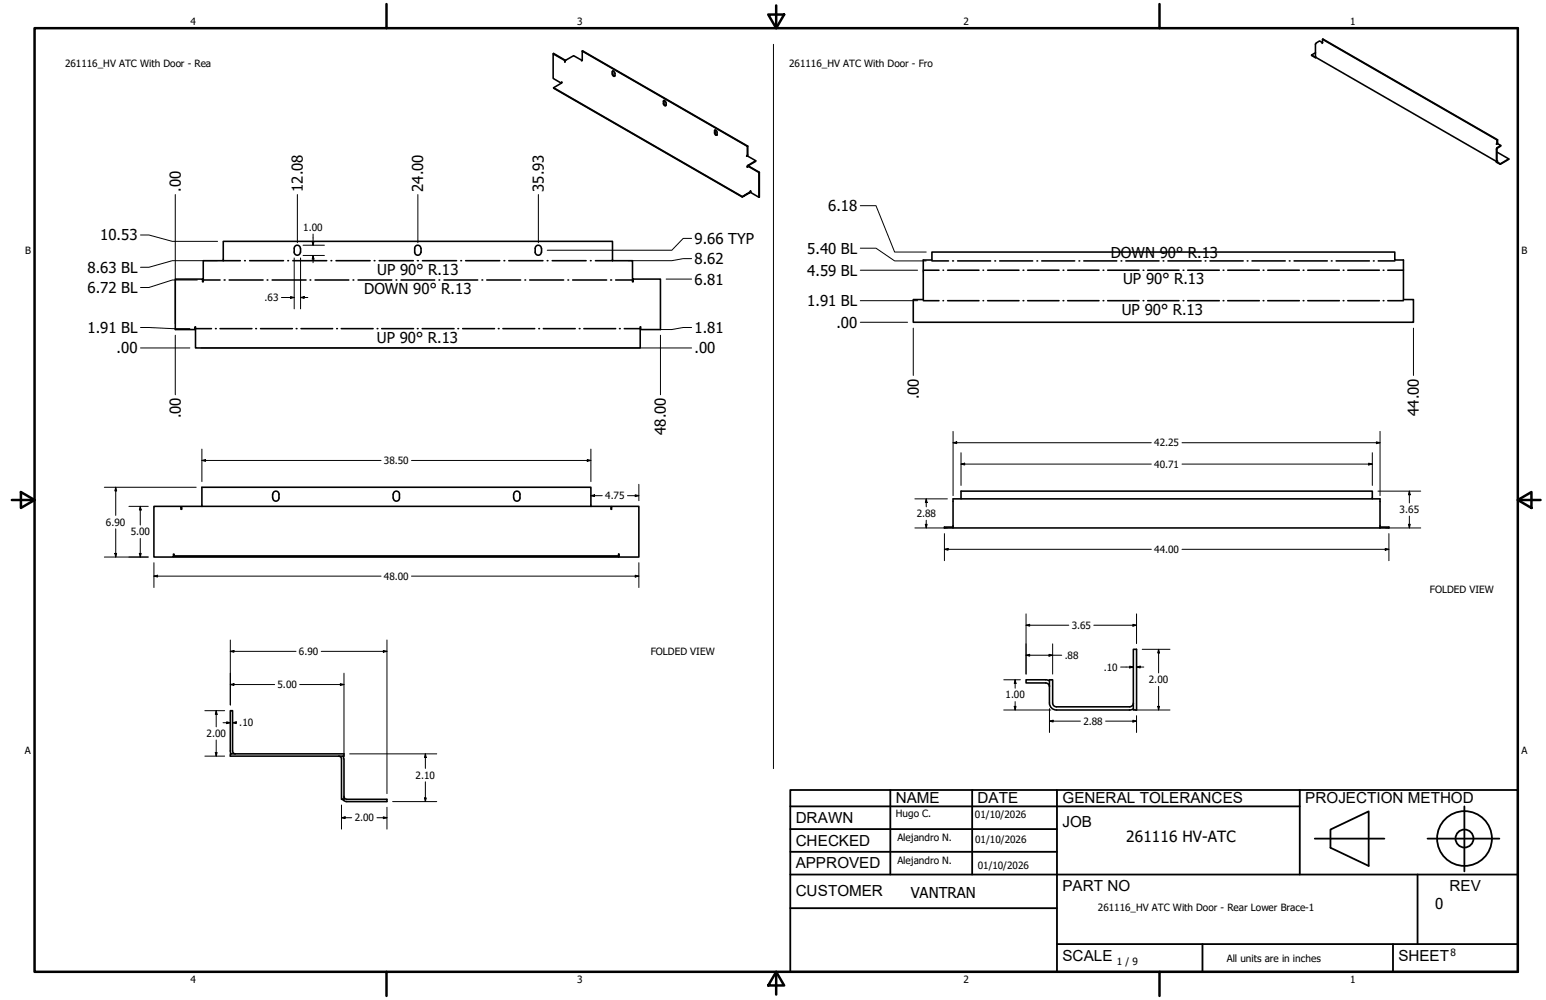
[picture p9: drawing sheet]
<svg xmlns="http://www.w3.org/2000/svg" width="432mm" height="279mm" viewBox="0 0 432 279" stroke-linecap="round" stroke-linejoin="round" font-family="sans-serif">
<!-- layer: GIGA_BendUp -->
<g fill="none" stroke="#000" stroke-width=".44">
<path d="M62.4 72.8h4.7M68.3 72.8h.2M69.7 72.8h9.5M80.4 72.8h.2M81.8 72.8h9.4M92.5 72.8h.1M93.9 72.8h9.5M104.5 72.8h.2M105.9 72.8h9.5M116.6 72.8h.2M118 72.8h9.5M128.7 72.8h.2"/>
<path d="M130 72.8h9.6M140.8 72.8h.2M142.1 72.8h9.5M152.8 72.8h.2M154.2 72.8h9.5M164.9 72.8h.2M166.3 72.8h4.8M257.9 75.5h4.4M263.4 75.5h.1M264.7 75.5h8.7M274.6 75.5h.1M275.8 75.5h8.8"/>
<path d="M285.8 75.5h.1M287 75.5h8.8M296.9 75.5h.2M298.2 75.5h8.8M308.1 75.5h.2M309.4 75.5h8.7M319.3 75.5h.2M320.5 75.5h8.8M330.5 75.5h.1M331.7 75.5h8.9M341.6 75.5h.2M342.9 75.5h8.8"/>
<path d="M352.8 75.5h.2M354.1 75.5h8.8M364 75.5h.2M365.3 75.5h8.8M375.2 75.5h.1M376.4 75.5h8.9M386.3 75.5h.2M387.6 75.5h4.4M54.6 91.8h4.5M60.2 91.8h.2M61.5 91.8h8.9M71.4 91.8h.2"/>
<path d="M72.8 91.8h8.9M82.7 91.8h.2M84.1 91.8h8.8M94 91.8h.2M95.3 91.8h8.9M105.3 91.8h.2M106.6 91.8h8.9M116.6 91.8h.2M117.9 91.8h8.9M127.9 91.8h.2M129.2 91.8h8.9M139.2 91.8h.2"/>
<path d="M140.5 91.8h8.9M150.5 91.8h.2M151.8 91.8h8.9M161.8 91.8h.2M163.1 91.8h8.9M173 91.8h.2M174.4 91.8h4.4M257.9 84h4.4M263.4 84h.1M264.7 84h8.7M274.6 84h.1M275.8 84h8.8"/>
<path d="M285.8 84h.1M287 84h8.8M296.9 84h.2M298.2 84h8.8M308.1 84h.2M309.4 84h8.7M319.3 84h.2M320.5 84h8.8M330.5 84h.1M331.7 84h8.9M341.6 84h.2M342.9 84h8.8"/>
<path d="M352.8 84h.2M354.1 84h8.8M364 84h.2M365.3 84h8.8M375.2 84h.1M376.4 84h8.9M386.3 84h.2M387.6 84h4.4"/>
</g>
<!-- layer: GIGA_BendDown -->
<g fill="none" stroke="#000" stroke-width=".44">
<path d="M56.8 78.2h4.7M62.6 78.2h.3M64 78.2h9.5M74.6 78.2h.2M76 78.2h9.5M86.6 78.2h.2M88 78.2h9.4M98.6 78.2h.2M100 78.2h9.4M110.6 78.2h.2M112 78.2h9.4M122.6 78.2h.2"/>
<path d="M124 78.2h9.4M134.6 78.2h.2M136 78.2h9.4M146.6 78.2h.2M148 78.2h9.4M158.6 78.2h.2M160 78.2h9.4M170.6 78.2h.2M172 78.2h4.7M260.3 72.9h4.6M266.1 72.9h.2M267.5 72.9h9.2"/>
<path d="M277.9 72.9h.2M279.2 72.9h9.2M289.6 72.9h.2M291 72.9h9.2M301.4 72.9h.2M302.7 72.9h9.2M313.1 72.9h.2M314.5 72.9h9.2M324.9 72.9h.2M326.2 72.9h9.3M336.6 72.9h.2M337.9 72.9h9.3"/>
<path d="M348.4 72.9h.2M349.7 72.9h9.3M360.1 72.9h.2M361.4 72.9h9.3M371.9 72.9h.1M373.2 72.9h9.3M383.6 72.9h.2M384.9 72.9h4.7"/>
</g>
<!-- layer: Visible (ANSI) -->
<g fill="none" stroke="#000" stroke-width=".44">
<path d="M154.5 15l.1-.1 3.3 1.9v.2M157.7 17.3h.1M157.8 17.3l-.1-.4-3.2-1.9v6.9l2.3 1.3M157.9 16.8l-.2 .1M162.6 16.9l-2.4-1.3-2.2 1.2-.2 .5M162.6 14.3l46.3 26.5-.2 2.8M162.6 14.3l46.1 26.6v2.5l-.2 .2h.2l2.4 1.3-2.3 1.4M162.6 14.3v2.5l-.2 .2M171 19.9h.4l.2 .3 .1 1a.49 .49 0 0 1-.5 0 .49 .49 0 0 1-.2-.6zM171.2 19.8l-.1 1 .6 .5M366.3 15.4l51.7 29.7M367.4 14.7l-1.1 .7 1.1 .6"/>
<path d="M367.5 16l-.1 .1M369.3 12.1l.2-1.2 48.8 28.2M369.4 11.9l-.8-.5-1.2 .9v3.6M369.4 11l48.7 28.1M154.6 24.5l52.7 30.4M156.8 23.2l-2.2 1.4 52.7 30.5M156.8 23.2l.1-.3-.1 .3M185.4 28.1h.3l.4 .7v.5l-.3 .3-.5-.5zM185.5 28.1l-.1 .9 .6 .5M199.7 36.3l.6 .5-.1 1h-.3l-.3-.5zM199.7 36.3v.9l.6 .5M418.1 39.1h.2v.8l-.3 .4 .1-.3z"/>
<path d="M208.7 46.6l.2-.3 3.2 1.8-.1 7M208.7 46.6l.1 .1v-.3l3.2 1.8v6.9l-2.3-1.3-.1-.5-.1 .4-2.2 1.4 2.4-1.5M208.7 46.7h.1M208.9 40.8l-.2 .1M211.1 44.9v.2l-2.1 1.2M212.1 48.1l-.1 .1M418.1 42.5l3.3 1.9-2.4 1.4-1-.7M418.2 40.1l1 .5-1.1 .6-.1 .4v3.5M419 45.8v.1M419.2 40.6v.2l-1.1 .7v3.5h.2l-.3 .1M421.4 44.4l-2.4 1.5-1-.6v-.2M49 78h7.6v.7h.2v-5.9h5.6v-5.4h108.7v5.4h5.6v5.9h.1v-.7h7.7v14.1h-5.6l-.1-.8v5.9h-124.2v-5.9l-.1 .8h-5.5z"/>
<path d="M83.9 69.4a.86 .86 0 0 0-.9-.9 .86 .86 0 0 0-.8 .9v1.1a.86 .86 0 0 0 .8 .8 .86 .86 0 0 0 .9-.8M83.9 69.4v1.1M117.5 69.4a.86 .86 0 0 0-.8-.9 .86 .86 0 0 0-.9 .9v1.1a.86 .86 0 0 0 .9 .8 .86 .86 0 0 0 .8-.8M117.6 69.4v1.1M151.2 69.4a.86 .86 0 0 0-.9-.9 .86 .86 0 0 0-.8 .9v1.1a.86 .86 0 0 0 .9 .8 .86 .86 0 0 0 .8-.8M151.3 69.4v1.1M257.9 72.6h2.4v-2.2h129.3v2.2h2.4v11.1h2.8v6.3h-139.7v-6.3h2.8zM76.1 138.1v1M76.2 138.1a.86 .86 0 0 1 .9-.9 .86 .86 0 0 1 .8 .9v1a.86 .86 0 0 1-.8 .9 .86 .86 0 0 1-.9-.8M109.8 138.1v1M109.9 138.1a.86 .86 0 0 1 .8-.9 .86 .86 0 0 1 .9 .9v1a.86 .86 0 0 1-.9 .9 .86 .86 0 0 1-.8-.8M143.4 138.1v1"/>
<path d="M143.5 138.1a.86 .86 0 0 1 .9-.9 .86 .86 0 0 1 .8 .9v1a.86 .86 0 0 1-.8 .9 .86 .86 0 0 1-.9-.8M268.4 139.4v-2.2h114.9v2.2M48.6 155.3l-.1-.5v.8h-5.5v-14.1h7.5v.8h.2v-.8h120v.8l.1-.8h7.6v14.1h-5.5v-.8l-.1 .8h-124.2v-.3h124.2M56.4 141.5v-5.4h108.6v5.4M266.2 147.3v.2h119.2M266.2 147.3v-7.9h119.2v8.1M266.2 147.3h-2.4v.2h2.4M385.4 147.3h2.5v.2h-2.5M292 189.9h-5.4v.9h5.4M292.1 190.8l.6 .2 .4 .9M292.1 189.9l1 .3M315.5 197.5l-20.8-.1-.5-.3-.2-.7v-6.5h-.9v6.5a1.94 1.94 0 0 0 2 2h20.4"/>
<path d="M316.5 196.4l-.2 .7-.8 .4M316.5 181.4h.9v17h-.9zM316.6 198.1l-1.1 .3M64.3 210.6h31.8v.7h-31.8zM64.6 210.6l-.3-.8v-11.2h.7v11.2a.79 .79 0 0 0 .8 .8M94.6 211.3a.79 .79 0 0 1 .8 .8v11.2h.7v-11.2M95.8 211.3l.2 .8M96.1 222.5a.79 .79 0 0 0 .7 .8h11.3v.7h-11.2l-.7-.2-.5-.5"/>
</g>
<circle cx="209" cy="46.3" r=".22" fill="#000"/>
<!-- layer: Borde (ANSI) -->
<g fill="none" stroke="#000" stroke-width=".7">
<path d="M9.7 7.9h414.2v263.6h-414.2zM107.9 1.1v6.8M214.6 4.1h4.4l-2.2 3.8zM216.8 1.5v6.4M323.8 1.1v6.8M3.3 139.7h6.4M5.8 137.5l3.9 2.2-3.9 2.2zM423.9 139.7l3.8-2.2v4.4zM423.9 139.7h6.4M107.9 271.5v6.8M216.8 271.5l2.2 3.8h-4.4zM216.8 271.5v6.4"/>
<path d="M323.8 271.5v6.8"/>
</g>
<!-- layer: Title (ANSI)-1 -->
<g fill="none" stroke="#000" stroke-width=".51">
<path d="M220.7 220.7h203.2v50.8h-203.2zM220.7 225.3h142.3M220.7 231.6h74.5M220.7 238h74.5M248.7 220.7v23.6M271.5 220.7v23.6M295.2 220.7v50.8M363 220.7v23.6M367.2 234.3h19.5M371.6 231.8l10.7-5.1v15.2l-10.7-5zM398.7 234.3h20.1M409 225.3v18.2"/>
<path d="M220.7 244.3h203.2M220.7 253.7h74.5M395.9 244.3v19.5M295.2 263.8h128.7M335.9 263.8v7.7M389.1 263.8v7.7"/>
<circle cx="409" cy="234.3" r="7.7"/>
<circle cx="409" cy="234.3" r="2.51"/>
</g>
<path d="M216 12.4v202.4" fill="none" stroke="#000" stroke-width=".28"/>
<!-- layer: Cota (ANSI) -->
<g fill="none" stroke="#000" stroke-width=".28">
<path d="M49 54.4v36.1M83.1 54.4v13.4M116.7 54.4v13.4M150.4 54.4v13.4M240.3 57.5h4.4l5.2 12.9h8.8M39.2 65.7h2.4l6.5 1.7h12.7M55.1 78.2h-7l-6.5 2.1h-2.4M60.8 72.8h-12.7l-6.5 1.9h-2.4M82.2 72.1v14.2M83.9 72.1v14.2M84.6 71.4h6M84.6 68.5h6"/>
<path d="M87.2 67.5h.5l-.3 1zM87.4 71.4l.3 1h-.5zM87.4 65.4v3.1M87.4 71.4v2M186.1 78h7.1M193.2 72.3h-2.4l-3.2 .5h-12.1M193.2 66.6h-2.4l-3.2 3.3h-34.8M240.3 75.5h16M240.3 69.3h4.4l5.2 3.6h8.8M39.2 97.2h13.8M39.2 91.5l13.8 .3M49 93.7v16.6"/>
<path d="M56.2 97.2h137M78.6 83.1h3.6M81.2 82.9l1 .2-1 .3zM83.9 83.1l1.1-.2v.5zM83.9 83.1h2.1M184.5 93.7v16.6M193.2 91.5h-2.4l-3.2 .6h-4.3M240.3 90h13.2M240.3 84h16M255.1 91.7v13.2M394.8 91.7v13.2M29.1 136.1h25.7"/>
<path d="M32.3 136.1l.3 1.1h-.5zM32.3 136.1v7.9M56.4 128.7l1-.3v.5zM56.4 128.7h50M56.4 125.5v9.1M114.9 128.7h50.1M164 128.4l1 .3-1 .2zM165 138.5l1.1-.3v.5zM165 125.5v9.1M165 138.5h3.2M175.3 138.5h3.1M177.4 138.2l1 .3-1 .2z"/>
<path d="M178.4 135.3v4.6M255.5 139.4h9.1M258.7 139.4l.3 1h-.6zM258.7 139.4v2.2M266.2 123.7l1-.3v.6zM266.2 123.7h55.4M266.2 120.5v18M268.4 129.7l1-.3v.5zM268.4 129.7h53.2M268.4 126.5v9.1M330.1 129.7h53.2M330.1 123.7h55.3"/>
<path d="M382.3 129.4l1 .3-1 .2zM383.3 126.5v9.1M384.4 123.4l1 .3-1 .3zM384.9 137.2h11.9M385.4 120.5v18M393.6 137.2l.3 1h-.5zM393.6 137.2v3.3M29.1 155.6h12.3M32.1 154.6h.5l-.3 1zM32.3 147.8v7.8M36 141.5h5.4M38.9 154.6h.5l-.2 1z"/>
<path d="M39.2 141.5l.2 1h-.5zM39.2 141.5v5.2M39.2 150.4v5.2M43 157.2v6.9M178.4 157.2v6.9M255.5 147.5h9.1M258.4 146.5h.6l-.3 1zM258.7 145.4v2.1M263.8 153.5l1-.3v.5zM263.8 153.5h57.8M263.8 149.1v7.6M330.1 153.5h57.8"/>
<path d="M386.9 153.2l1 .3-1 .2zM387 147.5h9.8M387.9 149.1v7.6M393.4 146.5h.5l-.3 1zM393.6 144.2v3.3M43 161l1-.3v.5zM43 161h63.4M64.3 178.8v18.2M108.1 178.8v42.9M114.9 161h63.5M177.4 160.7l1 .3-1 .2zM286.6 174.7l1-.3v.5z"/>
<path d="M286.6 174.7h11.9M286.6 171.5v16.8M294 179.9v8.4M305.5 174.7h11.9M316.4 174.4l1 .3-1 .2zM317.4 171.5v8.3M57.2 198.6h5.5M60.4 198.6l.2 1h-.5zM60.4 198.6v4.5M64.3 182l1-.3v.5zM64.3 191.3l1-.3v.5zM64.3 182h18.4"/>
<path d="M64.3 191.3h12.4M83.7 191.3h12.4M89.7 182h18.4M95.1 191l1 .3-1 .2zM96.1 188.1v22.4M107.1 181.7l1 .3-1 .2zM280.4 189.9h4.6M280.4 198.4h13.1M283.3 197.4h.5l-.3 1zM283.5 189.9l.3 1h-.5zM283.5 189.9v2.4M283.5 196v2.4"/>
<path d="M286.6 183.1l1-.3v.5zM286.6 183.1h9.9M293 182.8l1 .3-1 .2zM293.1 198v6.7M313 186.4h3.5M315.5 186.1l1 .3-1 .2zM317.1 198.4h9.7M317.4 186.4l1.1-.3v.5zM317.4 186.4h2.1M317.4 200v4.7M319 181.4h7.8M323.3 197.4h.5l-.2 1z"/>
<path d="M323.6 181.4l.2 1h-.5zM323.6 181.4v6.6M323.6 191.8v6.6M57.2 211.3h5.5M60.1 210.2h.5l-.2 1.1zM60.4 206.8v4.5M62.3 201.9h2M63.3 201.7l1 .2-1 .3zM65 201.9l1-.2v.5zM65 201.9h1M97.7 210.6h24.3M118.8 210.6l.3 1h-.5z"/>
<path d="M118.8 210.6v4.1M118.8 218.4v5.6M293.1 201.5l1-.3v.5zM293.1 201.5h8.7M308.8 201.5h8.6M316.4 201.2l1 .3-1 .2zM95.4 228.5l1-.3v.5zM95.4 228.5h2.8M95.4 224.9v6.7M105.3 228.5h2.8M107.1 228.2l1 .3-1 .2zM108.1 225.6v6"/>
<path d="M109.7 224h12.3M118.6 222.9h.5l-.3 1.1z"/>
</g>
<g fill="#000">
<path d="M87.2 67.5h.5l-.3 1zM87.4 71.4l.3 1h-.5zM81.2 82.9l1 .2-1 .3zM83.9 83.1l1.1-.2v.5zM32.3 136.1l.3 1.1h-.5zM56.4 128.7l1-.3v.5zM164 128.4l1 .3-1 .2zM165 138.5l1.1-.3v.5zM177.4 138.2l1 .3-1 .2zM266.2 123.7l1-.3v.6zM268.4 129.7l1-.3v.5zM382.3 129.4l1 .3-1 .2z"/>
<path d="M384.4 123.4l1 .3-1 .3zM393.6 137.2l.3 1h-.5zM32.1 154.6h.5l-.3 1zM38.9 154.6h.5l-.2 1zM39.2 141.5l.2 1h-.5zM258.4 146.5h.6l-.3 1zM258.7 139.4l.3 1h-.6zM263.8 153.5l1-.3v.5zM386.9 153.2l1 .3-1 .2zM393.4 146.5h.5l-.3 1zM43 161l1-.3v.5zM177.4 160.7l1 .3-1 .2z"/>
<path d="M286.6 174.7l1-.3v.5zM316.4 174.4l1 .3-1 .2zM60.4 198.6l.2 1h-.5zM64.3 182l1-.3v.5zM64.3 191.3l1-.3v.5zM95.1 191l1 .3-1 .2zM107.1 181.7l1 .3-1 .2zM283.3 197.4h.5l-.3 1zM283.5 189.9l.3 1h-.5zM286.6 183.1l1-.3v.5zM293 182.8l1 .3-1 .2zM315.5 186.1l1 .3-1 .2z"/>
<path d="M317.4 186.4l1.1-.3v.5zM323.3 197.4h.5l-.2 1zM323.6 181.4l.2 1h-.5zM60.1 210.2h.5l-.2 1.1zM63.3 201.7l1 .2-1 .3zM65 201.9l1-.2v.5zM118.8 210.6l.3 1h-.5zM293.1 201.5l1-.3v.5zM316.4 201.2l1 .3-1 .2zM95.4 228.5l1-.3v.5zM107.1 228.2l1 .3-1 .2zM118.6 222.9h.5l-.3 1.1z"/>
</g>
<g font-size="4.3">
<text x="250.2" y="224.2">NAME</text>
<text x="273" y="224.2">DATE</text>
<text x="296.7" y="224.3">GENERAL TOLERANCES</text>
<text x="364.6" y="224.3">PROJECTION METHOD</text>
<text x="222.2" y="229.9">DRAWN</text>
<text x="296.7" y="230.9">JOB</text>
<text x="222.2" y="236.3">CHECKED</text>
<text x="314.6" y="235.1">261116 HV-ATC</text>
<text x="222.2" y="242.6">APPROVED</text>
<text x="222.2" y="250.3">CUSTOMER</text>
<text x="296.7" y="249">PART NO</text>
<text x="404.8" y="248.9">REV</text>
<text x="296.7" y="268.4">SCALE</text>
<text x="390.6" y="268.4">SHEET</text>
</g>
<g font-size="4.2">
<text x="50.5" y="53.6" transform="rotate(-90 50.5 53.6)">.00</text>
<text x="84.6" y="53.6" transform="rotate(-90 84.6 53.6)">12.08</text>
<text x="118.2" y="53.6" transform="rotate(-90 118.2 53.6)">24.00</text>
<text x="151.9" y="53.6" transform="rotate(-90 151.9 53.6)">35.93</text>
<text x="231.3" y="59">6.18</text>
<text x="28" y="67.2">10.53</text>
<text x="194" y="68.1">9.66 TYP</text>
<text x="225.5" y="70.9">5.40 BL</text>
<text x="24.4" y="76.2">8.63 BL</text>
<text x="105.3" y="76.8">UP 90° R.13</text>
<text x="194" y="73.8">8.62</text>
<text x="225.5" y="77">4.59 BL</text>
<text x="310.3" y="72.1">DOWN 90° R.13</text>
<text x="24.4" y="81.9">6.72 BL</text>
<text x="101.7" y="82.2">DOWN 90° R.13</text>
<text x="194" y="79.5">6.81</text>
<text x="313.7" y="79.4">UP 90° R.13</text>
<text x="225.5" y="85.5">1.91 BL</text>
<text x="313.3" y="87.9">UP 90° R.13</text>
<text x="24.4" y="93">1.91 BL</text>
<text x="105.3" y="95.8">UP 90° R.13</text>
<text x="194" y="93">1.81</text>
<text x="233.6" y="91.6">.00</text>
<text x="32.6" y="98.7">.00</text>
<text x="194" y="98.7">.00</text>
<text x="256.6" y="111.6" transform="rotate(-90 256.6 111.6)">.00</text>
<text x="50.5" y="116.9" transform="rotate(-90 50.5 116.9)">.00</text>
<text x="396.3" y="116.1" transform="rotate(-90 396.3 116.1)">44.00</text>
<text x="186" y="121.5" transform="rotate(-90 186 121.5)">48.00</text>
<text x="254.4" y="250.8">VANTRAN</text>
<text x="400.9" y="254">0</text>
</g>
<g font-size="2.8">
<text x="53.2" y="6.9">4</text>
<text x="161.2" y="6.9">3</text>
<text x="269.1" y="6.9">2</text>
<text x="377.1" y="6.9">1</text>
<text x="18.2" y="18.7">261116_HV ATC With Door - Rea</text>
<text x="220.4" y="18.7">261116_HV ATC With Door - Fro</text>
<text x="84.7" y="64.5">1.00</text>
<text x="7" y="70.9">B</text>
<text x="424.9" y="70.9">B</text>
<text x="73.9" y="84.1">.63</text>
<text x="322.4" y="124.7">42.25</text>
<text x="107.2" y="129.7">38.50</text>
<text x="322.4" y="130.7">40.71</text>
<text x="169" y="139.4">4.75</text>
<text x="390.9" y="143.4">3.65</text>
<text x="29.6" y="146.9">6.90</text>
<text x="36.5" y="149.5">5.00</text>
<text x="256" y="144.5">2.88</text>
<text x="322.4" y="154.5">44.00</text>
<text x="107.2" y="162">48.00</text>
<text x="399.4" y="165.5">FOLDED VIEW</text>
<text x="299.3" y="175.7">3.65</text>
<text x="83.5" y="183">6.90</text>
<text x="181.7" y="182.9">FOLDED VIEW</text>
<text x="297.4" y="184.1">.88</text>
<text x="308.3" y="187.4">.10</text>
<text x="320.9" y="190.9">2.00</text>
<text x="77.5" y="192.3">5.00</text>
<text x="280.8" y="195.1">1.00</text>
<text x="66.8" y="202.9">.10</text>
<text x="302.6" y="202.5">2.88</text>
<text x="57.7" y="205.9">2.00</text>
<text x="6.9" y="210.6">A</text>
<text x="424.9" y="210.6">A</text>
<text x="116.1" y="217.6">2.10</text>
<text x="99.1" y="229.5">2.00</text>
<text x="250.2" y="228.3">Hugo C.</text>
<text x="272.3" y="228.4">01/10/2026</text>
<text x="250.6" y="234.9">Alejandro N.</text>
<text x="272.4" y="235.6">01/10/2026</text>
<text x="250.6" y="241.5">Alejandro N.</text>
<text x="273.1" y="242.8">01/10/2026</text>
<text x="306.6" y="254.5">261116_HV ATC With Door - Rear Lower Brace-1</text>
<text x="312" y="269.7">1 / 9</text>
<text x="342.6" y="268.7">All units are in inches</text>
<text x="405.1" y="267.1">8</text>
<text x="53.2" y="274.6">4</text>
<text x="161.2" y="274.6">3</text>
<text x="269.1" y="274.6">2</text>
<text x="377.1" y="274.6">1</text>
</g>
</svg>
